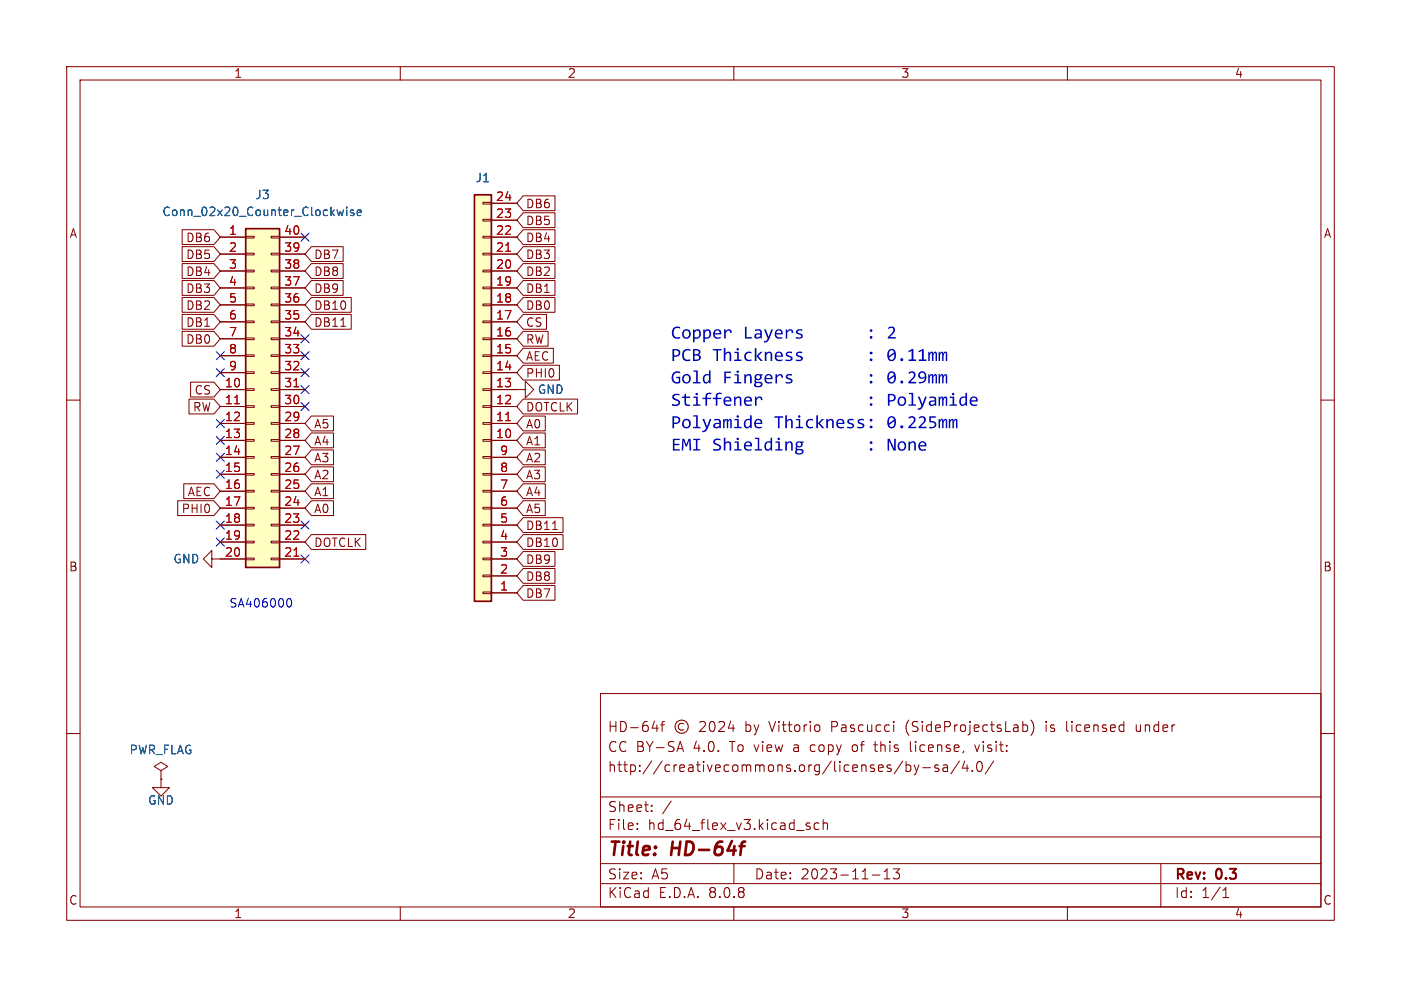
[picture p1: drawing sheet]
<svg xmlns="http://www.w3.org/2000/svg" width="210mm" height="148mm" viewBox="0 0 210 148" stroke-linecap="round" stroke-linejoin="round" font-family="sans-serif">
<g fill="none" stroke="#840000" stroke-width=".15">
<path d="M10 10h190v128h-190zM12 12h186v124h-186zM60 10v2M110 10v2M160 10v2M10 60h2M198 60h2M10 110h2M90 104h108v32h-108zM90 119.5h108M97.8 109.2h.9M98.5 108.7v1"/>
<path d="M99 108.7h.6M99.6 108.2l-.3 .1v.1v1.3M101.6 112.3h.7M102 111.2l.5 1.5M102.5 108.5a.52 .52 0 0 0-.8 .5 .52 .52 0 0 0 .8 .4M104.9 108.3l.2-.1 .5 .1a.41 .41 0 0 1 .1 .5l-.9 .9h1M106.5 108.3l.3-.1a.94 .94 0 0 1 0 1.5h-.1a.91 .91 0 0 1-.2-1.4zM107.8 108.3l.2-.1 .5 .1a.41 .41 0 0 1 0 .5l-.8 .9h.9M109.5 108.1l-.3 1.1h.9M109.9 108.7v1M122.8 108.8l.1 .2v.4l-.1 .2M127.8 111.8v.7"/>
<path d="M131 111.7h.5M131.2 111.2v1.3l.2 .2M134 108.2v.1M134 108.7v1M135.3 114.1l-1.3 1.9M135.8 114.2v1.5M135.8 114.8l.4-.1 .3 .3v.4l-.1 .2h-.6M136.5 111.2v1.3l.2 .2M137 114.7l.4 1M137.4 115.7l-.2 .3-.2 .2M137.7 114.7l-.3 1M138.3 115.1h1.2"/>
<path d="M140.7 114.8l-.4-.1-.2 .2 .1 .2 .5 .2v.3h-.6M141.4 114.8h.6v.9M142 115l-.5 .1a.29 .29 0 0 0-.2 .3 .29 .29 0 0 0 .2 .3l.5-.1M143.8 114.1l-1.3 1.9M144.6 114.1l-.4 1.1h1M145 114.7v1M145.7 115.5v.2M146.1 111.7l.4 1 .3-1M146.5 114.3l.4-.1a.94 .94 0 0 1 0 1.5h-.2a.91 .91 0 0 1-.2-1.4zM149 114.1l-1.3 1.9M153.5 108.7l.4 .1 .1 .2v.5l-.2 .2h-.3M154.5 108a1.72 1.72 0 0 1 0 2.3"/>
<path d="M156.8 108.2v.1M156.8 108.7v1M159.9 108.2v1.3l.2 .2M170.3 108.7v.8l.1 .1 .4 .1M198 110h2M60 136v2M90 132.5h108M90 129.5h108M90 125.5h108M95.5 124.2v.2M95.5 123.5v.1M97.7 121.5v.2"/>
<path d="M97.7 120.8v.1M100.6 120.1l-1.3 1.9M110 136v2M110 129.5v3M121 123.9l.4 .1 .1 .2-.2 .2h-.3M121 123.4l.4 .1M122.8 123.5l-.5-.1-.3 .3v.4l.2 .2h.6M123.4 123.5a.37 .37 0 0 1 .6 .1v.8M123.4 122.9v1.5M130.8 131.2h1.1M132.5 131.8h.9M132.5 130.7l.5-.4v1.5"/>
<path d="M133.9 130.3h.9l-.5 .6a.41 .41 0 0 1 .5 .2v.4l-.1 .2-.6 .1-.2-.2M160 136v2M174 129.5v6.5M183.3 134.6h.9M183.3 133.5l.5-.4v1.5"/>
<circle cx="102.2" cy="109" r="1"/>
</g>
<path d="M110.9 126.9h.7M111.7 126.2l-.4 .1-.1 .2-.2 1.7" fill="none" stroke="#840000" stroke-width=".4"/>
<path d="M36.8 34.3h5.1v50.8h-5.1z" fill="#ffffc2"/>
<g fill="none" stroke="#840000" stroke-width=".15">
<path d="M33 35.6h3.8M33 38.1h3.8M36.8 38h1.3v.2h-1.3zM36.8 35.4h1.3v.3h-1.3zM40.6 38h1.3v.2h-1.3zM40.6 35.4h1.3v.3h-1.3zM41.9 35.6h3.8M41.9 38.1h3.8M33 58.4h3.8M33 40.6h3.8M33 55.9h3.8M33 53.3h3.8"/>
<path d="M33 50.8h3.8M33 48.3h3.8M33 45.7h3.8M33 43.2h3.8M36.8 58.3h1.3v.2h-1.3zM36.8 55.8h1.3v.2h-1.3zM36.8 53.2h1.3v.3h-1.3zM36.8 50.7h1.3v.2h-1.3zM36.8 48.1h1.3v.3h-1.3zM36.8 45.6h1.3v.2h-1.3zM36.8 43.1h1.3v.2h-1.3zM36.8 40.5h1.3v.3h-1.3z"/>
<path d="M40.6 58.3h1.3v.2h-1.3zM40.6 55.8h1.3v.2h-1.3zM40.6 53.2h1.3v.3h-1.3zM40.6 50.7h1.3v.2h-1.3zM40.6 48.1h1.3v.3h-1.3zM40.6 45.6h1.3v.2h-1.3zM40.6 43.1h1.3v.2h-1.3zM40.6 40.5h1.3v.3h-1.3zM41.9 58.4h3.8M41.9 40.6h3.8M41.9 55.9h3.8M41.9 53.3h3.8"/>
<path d="M41.9 50.8h3.8M41.9 48.3h3.8M41.9 45.7h3.8M41.9 43.2h3.8M77.5 58.4h1.2v-1.2l1.3 1.2-1.3 1.3v-1.3M33 61h3.8M33 63.5h3.8M33 66h3.8M33 68.6h3.8M33 71.1h3.8M33 73.7h3.8M33 76.2h3.8"/>
<path d="M33 78.7h3.8M36.8 78.6h1.3v.3h-1.3zM36.8 76.1h1.3v.2h-1.3zM36.8 73.5h1.3v.3h-1.3zM36.8 71h1.3v.2h-1.3zM36.8 68.5h1.3v.2h-1.3zM36.8 65.9h1.3v.3h-1.3zM36.8 63.4h1.3v.2h-1.3zM36.8 60.8h1.3v.3h-1.3zM40.6 78.6h1.3v.3h-1.3zM40.6 76.1h1.3v.2h-1.3zM40.6 73.5h1.3v.3h-1.3z"/>
<path d="M40.6 71h1.3v.2h-1.3zM40.6 68.5h1.3v.2h-1.3zM40.6 65.9h1.3v.3h-1.3zM40.6 63.4h1.3v.2h-1.3zM40.6 60.8h1.3v.3h-1.3zM41.9 61h3.8M41.9 63.5h3.8M41.9 66h3.8M41.9 68.6h3.8M41.9 71.1h3.8M41.9 73.7h3.8M41.9 76.2h3.8"/>
<path d="M41.9 78.7h3.8M31.7 83.8v-1.2l-1.2 1.2 1.2 1.3v-1.3h5.1M33 81.3h3.8M36.8 83.7h1.3v.2h-1.3zM36.8 81.2h1.3v.2h-1.3zM40.6 83.7h1.3v.2h-1.3zM40.6 81.2h1.3v.2h-1.3zM41.9 81.3h3.8M41.9 83.8h3.8M24.1 116.8v1.3h1.3l-1.3 1.3-1.2-1.3h1.2M24.1 115.6l1-.7-1-.6-1 .6 1 .7v1.2M24.1 116.8h.1"/>
</g>
<path d="M36.8 34.3h5.1v50.8h-5.1z" fill="none" stroke="#840000" stroke-width=".25"/>
<path d="M44.1 58h.7M35.2 60.5h.7M44.1 83.4h.7" fill="none" stroke="#a90000" stroke-width=".15"/>
<path d="M51.5 31.5l-.2 .8-.3-.6M52 31.1v.1M52 31.5v.8M53 31.5h-.3l-.2 .2 .1 .1 .4 .2v.3h-.5M53.6 31.9l.6-.1-.1-.3h-.4l-.1 .2v.6h.5" fill="none" stroke="#006464" stroke-width=".15"/>
<path d="M71.1 29.2h2.6v61h-2.6z" fill="#ffffc2"/>
<g fill="none" stroke="#840000" stroke-width=".15">
<path d="M27.3 39.5h4.8l.9 1.1-.9 1.2h-4.8zM27.3 37h4.8l.9 1.1-.9 1.1h-4.8zM27.3 34.4h4.8l.9 1.2-.9 1.1h-4.8zM46.7 39.5h4.7v2.3h-4.7l-1-1.2zM46.7 37h4.7v2.2h-4.7l-1-1.1zM72.4 30.4h1.3v.2h-1.3zM72.4 32.9h1.3v.2h-1.3zM72.4 35.4h1.3v.3h-1.3zM72.4 38h1.3v.2h-1.3zM73.7 38.1h3.8M73.7 35.6h3.8M73.7 33h3.8"/>
<path d="M73.7 30.5h3.8M78.4 29.4h4.8v2.2h-4.8l-.9-1.1zM78.4 34.4h4.8v2.3h-4.8l-.9-1.1zM78.4 31.9h4.8v2.2h-4.8l-.9-1.1zM78.4 37h4.8v2.2h-4.8l-.9-1.1zM78.4 39.5h4.8v2.3h-4.8l-.9-1.2zM27.3 44.6h4.8l.9 1.1-.9 1.1h-4.8zM27.3 42.1h4.8l.9 1.1-.9 1.1h-4.8zM27.3 47.1h4.8l.9 1.2-.9 1.1h-4.8zM27.3 49.7h4.8l.9 1.1-.9 1.1h-4.8zM28.3 59.8h3.8l.9 1.2-.9 1.1h-3.8zM28.6 57.3h3.5l.9 1.1-.9 1.1h-3.5z"/>
<path d="M46.7 42.1h4.7v2.2h-4.7l-1-1.1zM46.7 47.1h5.9v2.3h-5.9l-1-1.1zM46.7 44.6h5.9v2.2h-5.9l-1-1.1zM51.1 48.9h.7M72.4 40.5h1.3v.3h-1.3zM72.4 43.1h1.3v.2h-1.3zM72.4 45.6h1.3v.2h-1.3zM72.4 48.1h1.3v.3h-1.3zM72.4 50.7h1.3v.2h-1.3zM72.4 53.2h1.3v.3h-1.3zM72.4 55.8h1.3v.2h-1.3zM72.4 58.3h1.3v.2h-1.3z"/>
<path d="M73.7 58.4h3.8M73.7 55.9h3.8M73.7 53.3h3.8M73.7 50.8h3.8M73.7 48.3h3.8M73.7 45.7h3.8M73.7 43.2h3.8M73.7 40.6h3.8M78.4 49.7h3.8v2.2h-3.8l-.9-1.1zM78.4 47.1h3.5v2.3h-3.5l-.9-1.1zM78.4 44.6h4.8v2.2h-4.8l-.9-1.1zM78.4 42.1h4.8v2.2h-4.8l-.9-1.1z"/>
<path d="M78.4 59.8h8.2v2.3h-8.2l-.9-1.1zM78.4 52.2h4.5v2.3h-4.5l-.9-1.2zM78.4 54.8h5.5v2.2h-5.5l-.9-1.1zM26.6 75.1h5.5l.9 1.1-.9 1.1h-5.5zM27.5 72.5h4.6l.9 1.2-.9 1.1h-4.6zM46.7 64.9h3.3v2.3h-3.3l-1-1.2zM46.7 72.5h3.3v2.3h-3.3l-1-1.1zM46.7 70h3.3v2.2h-3.3l-1-1.1zM46.7 75.1h3.3v2.2h-3.3l-1-1.1zM46.7 67.5h3.3v2.2h-3.3l-1-1.1zM46.7 62.4h3.3v2.2h-3.3l-1-1.1zM72.4 60.8h1.3v.3h-1.3z"/>
<path d="M72.4 63.4h1.3v.2h-1.3zM72.4 65.9h1.3v.3h-1.3zM72.4 68.5h1.3v.2h-1.3zM72.4 71h1.3v.2h-1.3zM72.4 73.5h1.3v.3h-1.3zM72.4 76.1h1.3v.2h-1.3zM72.4 78.6h1.3v.3h-1.3zM73.7 66h3.8M73.7 63.5h3.8M73.7 61h3.8M73.7 78.7h3.8M73.7 76.2h3.8"/>
<path d="M73.7 73.7h3.8M73.7 71.1h3.8M73.7 68.6h3.8M78.4 64.9h3.3v2.3h-3.3l-.9-1.2zM78.4 70h3.3v2.2h-3.3l-.9-1.1zM78.4 72.5h3.3v2.3h-3.3l-.9-1.1zM78.4 67.5h3.3v2.2h-3.3l-.9-1.1zM78.4 75.1h3.3v2.2h-3.3l-.9-1.1zM78.4 62.4h3.3v2.2h-3.3l-.9-1.1zM78.4 77.6h6v2.3h-6l-.9-1.2zM82.8 79.4h.8M46.7 80.2h8.1v2.2h-8.1l-1-1.1z"/>
<path d="M72.4 81.2h1.3v.2h-1.3zM72.4 83.7h1.3v.2h-1.3zM72.4 86.2h1.3v.3h-1.3zM72.4 88.8h1.3v.2h-1.3zM73.7 88.9h3.8M73.7 86.4h3.8M73.7 83.8h3.8M73.7 81.3h3.8M78.4 85.2h4.8v2.3h-4.8l-.9-1.1zM78.4 87.8h4.8v2.2h-4.8l-.9-1.1zM78.4 82.7h4.8v2.2h-4.8l-.9-1.1zM78.4 80.2h6v2.2h-6l-.9-1.1z"/>
</g>
<path d="M71.1 29.2h2.6v61h-2.6z" fill="none" stroke="#840000" stroke-width=".25"/>
<path d="M75.8 37.7h.7M75.8 63.1h.7" fill="none" stroke="#a90000" stroke-width=".15"/>
<path d="M43.1 89.9l.2-.1a.69 .69 0 0 1 .5 .5 .69 .69 0 0 1-.3 .7h-.2l-.2-.1" fill="none" stroke="#0000c2" stroke-width=".15"/>
<g fill="#0000c2">
<path d="M119.4 52.9l.4-.2 .5 .1v.2l-.4-.1a.23 .23 0 0 0-.2 0 .23 .23 0 0 0-.1 .3l.2 .1a.45 .45 0 0 1 .5 .5 .45 .45 0 0 1-.6 .4l-.4-.1v-.2l.3 .1a.24 .24 0 0 0 .4 0 .24 .24 0 0 0 0-.4l-.4-.1a.37 .37 0 0 1-.3-.2 .37 .37 0 0 1 .1-.4z"/>
<path d="M117.9 56.2l.4-.1h.4v.2h-.3a.23 .23 0 0 0-.3 0 .23 .23 0 0 0 0 .3l.2 .1a.45 .45 0 0 1 .5 .5 .45 .45 0 0 1-.7 .3h-.4v-.3l.4 .1a.24 .24 0 0 0 .3 0 .24 .24 0 0 0 0-.3l-.3-.1a.37 .37 0 0 1-.3-.3 .37 .37 0 0 1 .1-.4z"/>
<path d="M111.7 59.6a.61 .61 0 0 1 .8-.1 .61 .61 0 0 1 .2 .7h-.9a.59 .59 0 0 0 .9 .4v.2a.74 .74 0 0 1-.9 0 .74 .74 0 0 1-.3-.8h1a.37 .37 0 0 0-.4-.4 .37 .37 0 0 0-.3 .4h-.3z"/>
<path d="M113.2 59.5h.2v.2a.48 .48 0 0 1 .6-.2 .48 .48 0 0 1 .3 .5h-.2a.33 .33 0 0 0-.4-.3 .33 .33 0 0 0-.3 .3v.8h-.2z"/>
<path d="M119.4 66.3l.4-.1h.7v.2h-.3a.5 .5 0 0 1-.1 .6 .5 .5 0 0 1-.6 0v.3h.5a.43 .43 0 0 1 .5 .5 .43 .43 0 0 1-.6 .4h-.2a.43 .43 0 0 1-.5-.4h.2a.37 .37 0 0 0 .5 .2 .37 .37 0 0 0 .2-.4l-.5-.1-.2 .3h-.2l.2-.3a.31 .31 0 0 1 0-.6l-.1-.3h.2a.3 .3 0 0 0 .4 .3 .3 .3 0 0 0 .1-.5 .3 .3 0 0 0-.5 .1v.1h-.2z"/>
<circle cx="130.6" cy="63" r=".21"/>
<circle cx="130.6" cy="64" r=".21"/>
</g>
<g fill="none" stroke="#000084" stroke-width=".15">
<path d="M45.1 35l1.2 1.2M46.3 35l-1.2 1.2M32.4 52.7l1.2 1.2M32.4 55.3l1.2 1.2M33.6 52.7l-1.2 1.2M33.6 55.3l-1.2 1.2M45.1 55.3l1.2 1.2M45.1 52.7l1.2 1.2M45.1 57.8l1.2 1.2M45.1 50.2l1.2 1.2M46.3 52.7l-1.2 1.2M46.3 50.2l-1.2 1.2"/>
<path d="M46.3 55.3l-1.2 1.2M46.3 57.8l-1.2 1.2M32.4 65.4l1.2 1.2M32.4 62.9l1.2 1.2M32.4 70.5l1.2 1.2M32.4 78.1l1.2 1.2M32.4 68l1.2 1.2M33.6 65.4l-1.2 1.2M33.6 62.9l-1.2 1.2M33.6 68l-1.2 1.2M33.6 78.1l-1.2 1.2M33.6 70.5l-1.2 1.2"/>
<path d="M45.1 78.1l1.2 1.2M45.1 60.4l1.2 1.2M46.3 78.1l-1.2 1.2M46.3 60.4l-1.2 1.2M32.4 80.7l1.2 1.2M33.6 80.7l-1.2 1.2M45.1 83.2l1.2 1.2M46.3 83.2l-1.2 1.2"/>
</g>
<g fill="none" stroke="#840000" stroke-width=".15">
<path d="M33 35.6h3.8M33 38.1h3.8M41.9 35.6h3.8M41.9 38.1h3.8M73.7 35.6h3.8M73.7 38.1h3.8M73.7 33h3.8M73.7 30.5h3.8M33 58.4h3.8M33 40.6h3.8M33 55.9h3.8M33 53.3h3.8"/>
<path d="M33 50.8h3.8M33 48.3h3.8M33 45.7h3.8M33 43.2h3.8M41.9 58.4h3.8M41.9 40.6h3.8M41.9 55.9h3.8M41.9 53.3h3.8M41.9 50.8h3.8M41.9 48.3h3.8M41.9 45.7h3.8M41.9 43.2h3.8"/>
<path d="M73.7 58.4h3.8M73.7 40.6h3.8M73.7 55.9h3.8M73.7 53.3h3.8M73.7 50.8h3.8M73.7 48.3h3.8M73.7 45.7h3.8M73.7 43.2h3.8M33 61h3.8M33 63.5h3.8M33 66h3.8M33 68.6h3.8"/>
<path d="M33 71.1h3.8M33 73.7h3.8M33 76.2h3.8M33 78.7h3.8M41.9 61h3.8M41.9 63.5h3.8M41.9 66h3.8M41.9 68.6h3.8M41.9 71.1h3.8M41.9 73.7h3.8M41.9 76.2h3.8M41.9 78.7h3.8"/>
<path d="M73.7 61h3.8M73.7 63.5h3.8M73.7 66h3.8M73.7 68.6h3.8M73.7 71.1h3.8M73.7 73.7h3.8M73.7 76.2h3.8M73.7 78.7h3.8M33 81.3h3.8M33 83.8h3.8M41.9 81.3h3.8M41.9 83.8h3.8"/>
<path d="M73.7 81.3h3.8M73.7 83.8h3.8M73.7 88.9h3.8M73.7 86.4h3.8M24.1 116.8h.1"/>
</g>
<path d="M51.5 31.5l-.2 .8-.3-.6M52 31.1v.1M52 31.5v.8M53 31.5h-.3l-.2 .2 .1 .1 .4 .2v.3h-.5M53.6 31.9l.6-.1-.1-.3h-.4l-.1 .2v.6h.5" fill="none" stroke="#006464" stroke-width=".15"/>
<path d="M75.8 37.7h.7M44.1 58h.7M35.2 60.5h.7M75.8 63.1h.7M44.1 83.4h.7" fill="none" stroke="#a90000" stroke-width=".15"/>
<g font-size="2.8" fill="#0000c2">
<text x="100.6" y="51.4">Copper Layers</text>
<text x="129.8" y="51.4">:</text>
<text x="132.9" y="51.4">2</text>
<text x="100.6" y="54.7">PCBThickness</text>
<text x="100.6" y="58.1">Gold Fingers</text>
<text x="129.8" y="58.1">:</text>
<text x="129.8" y="54.7">:</text>
<text x="132.9" y="58.1">0.29mm</text>
<text x="132.9" y="54.7">0.11mm</text>
<text x="100.6" y="61.4">Stiffener</text>
<text x="100.6" y="64.8">Polyamide</text>
<text x="116" y="64.8">Thickness:</text>
<text x="129.8" y="61.4">:</text>
<text x="132.9" y="61.4">Polyamide</text>
<text x="132.9" y="64.8">0.225mm</text>
<text x="100.6" y="68.2">EMI Shielding</text>
<text x="129.8" y="68.2">:</text>
<text x="132.9" y="68.2">None</text>
</g>
<g font-size="2.8" fill="#840000">
<text x="91" y="128.9">Title:</text>
<text x="100.7" y="128.9">HD-64f</text>
</g>
<g font-size="2.1" fill="#840000">
<text x="91" y="113">CC BY-SA</text>
<text x="91" y="110">HD-64f</text>
<text x="104" y="113">4.0.</text>
<text x="109.6" y="113">To view</text>
<text x="111.8" y="110">by</text>
<text x="115.6" y="110">Vittorio</text>
<text x="119.4" y="113">a</text>
<text x="122" y="113">copy</text>
<text x="125" y="110">Pascucci</text>
<text x="128.5" y="113">of</text>
<text x="132" y="113">this</text>
<text x="136.3" y="110">(SideProjectsLab)</text>
<text x="137.4" y="113">license,</text>
<text x="147.4" y="113">visit:</text>
<text x="157.5" y="110">is</text>
<text x="160.7" y="110">licensed</text>
<text x="171.3" y="110">under</text>
<text x="91" y="116">http://creativecommons.org/licenses/by-sa/4.0/</text>
<text x="91" y="124.7">File:</text>
<text x="91" y="122">Sheet:</text>
<text x="97.1" y="124.7">hd_64_flex_v3.kicad_sch</text>
<text x="91" y="134.9">KiCad</text>
<text x="91" y="132.1">Size:</text>
<text x="97.7" y="132.1">A5</text>
<text x="98.7" y="134.9">E.D.A.</text>
<text x="106.3" y="134.9">8.0.8</text>
<text x="113" y="132.1">Date:</text>
<text x="120" y="132.1">2023-11-13</text>
<text x="176" y="132.3">Rev:</text>
<text x="176" y="134.9">Id:</text>
<text x="180.1" y="134.9">1/1</text>
<text x="182.4" y="132.3">0.3</text>
</g>
<g font-size="1.8" fill="#840000">
<text x="35" y="11.9">1</text>
<text x="85" y="11.9">2</text>
<text x="135" y="11.9">3</text>
<text x="185" y="11.9">4</text>
<text x="10.3" y="35.9">A</text>
<text x="78.7" y="31.4">DB6</text>
<text x="78.7" y="34">DB5</text>
<text x="198.4" y="35.9">A</text>
<text x="27.8" y="41.6">DB4</text>
<text x="27.8" y="39.1">DB5</text>
<text x="27.8" y="36.5">DB6</text>
<text x="47" y="41.6">DB8</text>
<text x="47" y="39.1">DB7</text>
<text x="78.7" y="36.5">DB4</text>
<text x="78.7" y="39.1">DB3</text>
<text x="78.7" y="41.6">DB2</text>
<text x="27.8" y="46.7">DB2</text>
<text x="27.8" y="44.1">DB3</text>
<text x="47" y="44.1">DB9</text>
<text x="47" y="46.7">DB10</text>
<text x="78.7" y="46.7">DB0</text>
<text x="78.7" y="44.1">DB1</text>
<text x="27.8" y="49.2">DB1</text>
<text x="27.8" y="51.8">DB0</text>
<text x="47" y="49.2">DB11</text>
<text x="78.7" y="51.8">RW</text>
<text x="78.7" y="49.2">CS</text>
<text x="29.1" y="59.4">CS</text>
<text x="78.7" y="54.3">AEC</text>
<text x="78.7" y="56.8">PHI0</text>
<text x="28.8" y="61.9">RW</text>
<text x="47" y="64.5">A5</text>
<text x="78.7" y="64.5">A0</text>
<text x="78.7" y="61.9">DOTCLK</text>
<text x="47" y="67">A4</text>
<text x="47" y="69.5">A3</text>
<text x="78.7" y="67">A1</text>
<text x="78.7" y="69.5">A2</text>
<text x="27.1" y="77.2">PHI0</text>
<text x="28" y="74.6">AEC</text>
<text x="47" y="74.6">A1</text>
<text x="47" y="72.1">A2</text>
<text x="47" y="77.2">A0</text>
<text x="78.7" y="72.1">A3</text>
<text x="78.7" y="74.6">A4</text>
<text x="78.7" y="77.2">A5</text>
<text x="47" y="82.2">DOTCLK</text>
<text x="78.7" y="79.7">DB11</text>
<text x="78.7" y="82.2">DB10</text>
<text x="10.3" y="85.9">B</text>
<text x="78.7" y="87.3">DB8</text>
<text x="78.7" y="89.9">DB7</text>
<text x="78.7" y="84.8">DB9</text>
<text x="198.3" y="85.9">B</text>
<text x="10.3" y="135.9">C</text>
<text x="35" y="137.9">1</text>
<text x="85" y="137.9">2</text>
<text x="135" y="137.9">3</text>
<text x="185" y="137.9">4</text>
<text x="198.3" y="135.9">C</text>
</g>
<g font-size="1.8" fill="#006464">
<text x="71.2" y="27.5">J1</text>
<text x="24.2" y="32.6">Conn_02x20_Counter_Clockwise</text>
<text x="38.2" y="30.1">J3</text>
<text x="80.5" y="59.3">GND</text>
<text x="25.9" y="84.7">GND</text>
<text x="19.3" y="113.3">PWR_FLAG</text>
<text x="22.1" y="120.9">GND</text>
</g>
<g font-size="1.8" fill="#a90000">
<text x="34.2" y="35.3">1</text>
<text x="42.5" y="35.3">40</text>
<text x="74.3" y="35.3">22</text>
<text x="74.3" y="32.8">23</text>
<text x="74.3" y="30.2">24</text>
<text x="34.2" y="37.8">2</text>
<text x="34.2" y="40.4">3</text>
<text x="42.5" y="40.4">38</text>
<text x="42.5" y="37.8">39</text>
<text x="74.3" y="40.4">20</text>
<text x="74.3" y="37.8">21</text>
<text x="34.2" y="42.9">4</text>
<text x="34.2" y="45.5">5</text>
<text x="42.5" y="45.5">36</text>
<text x="42.5" y="42.9">37</text>
<text x="74.3" y="45.5">18</text>
<text x="74.3" y="42.9">19</text>
<text x="34.2" y="48">6</text>
<text x="34.2" y="50.5">7</text>
<text x="34.2" y="53.1">8</text>
<text x="42.5" y="53.1">33</text>
<text x="42.5" y="50.5">34</text>
<text x="42.5" y="48">35</text>
<text x="74.3" y="53.1">15</text>
<text x="74.3" y="50.5">16</text>
<text x="74.3" y="48">17</text>
<text x="33.6" y="58.2">10</text>
<text x="34.2" y="55.6">9</text>
<text x="42.5" y="58.2">31</text>
<text x="42.5" y="55.6">32</text>
<text x="74.3" y="58.2">13</text>
<text x="74.3" y="55.6">14</text>
<text x="33.6" y="60.7">11</text>
<text x="33.6" y="63.2">12</text>
<text x="33.6" y="65.8">13</text>
<text x="42.5" y="65.8">28</text>
<text x="42.5" y="63.2">29</text>
<text x="42.5" y="60.7">30</text>
<text x="74.3" y="65.8">10</text>
<text x="74.3" y="63.2">11</text>
<text x="74.3" y="60.7">12</text>
<text x="33.6" y="68.3">14</text>
<text x="33.6" y="70.9">15</text>
<text x="42.5" y="70.9">26</text>
<text x="42.5" y="68.3">27</text>
<text x="74.9" y="70.9">8</text>
<text x="74.9" y="68.3">9</text>
<text x="33.6" y="73.4">16</text>
<text x="33.6" y="75.9">17</text>
<text x="42.5" y="75.9">24</text>
<text x="42.5" y="73.4">25</text>
<text x="74.9" y="75.9">6</text>
<text x="74.9" y="73.4">7</text>
<text x="33.6" y="78.5">18</text>
<text x="33.6" y="81">19</text>
<text x="33.6" y="83.6">20</text>
<text x="42.5" y="83.6">21</text>
<text x="42.5" y="81">22</text>
<text x="42.5" y="78.5">23</text>
<text x="74.9" y="83.6">3</text>
<text x="74.9" y="81">4</text>
<text x="74.9" y="78.5">5</text>
<text x="74.9" y="88.6">1</text>
<text x="74.9" y="86.1">2</text>
</g>
<text font-size="1.8" fill="#0000c2" x="34.3" y="91.2">SA406000</text>
</svg>
